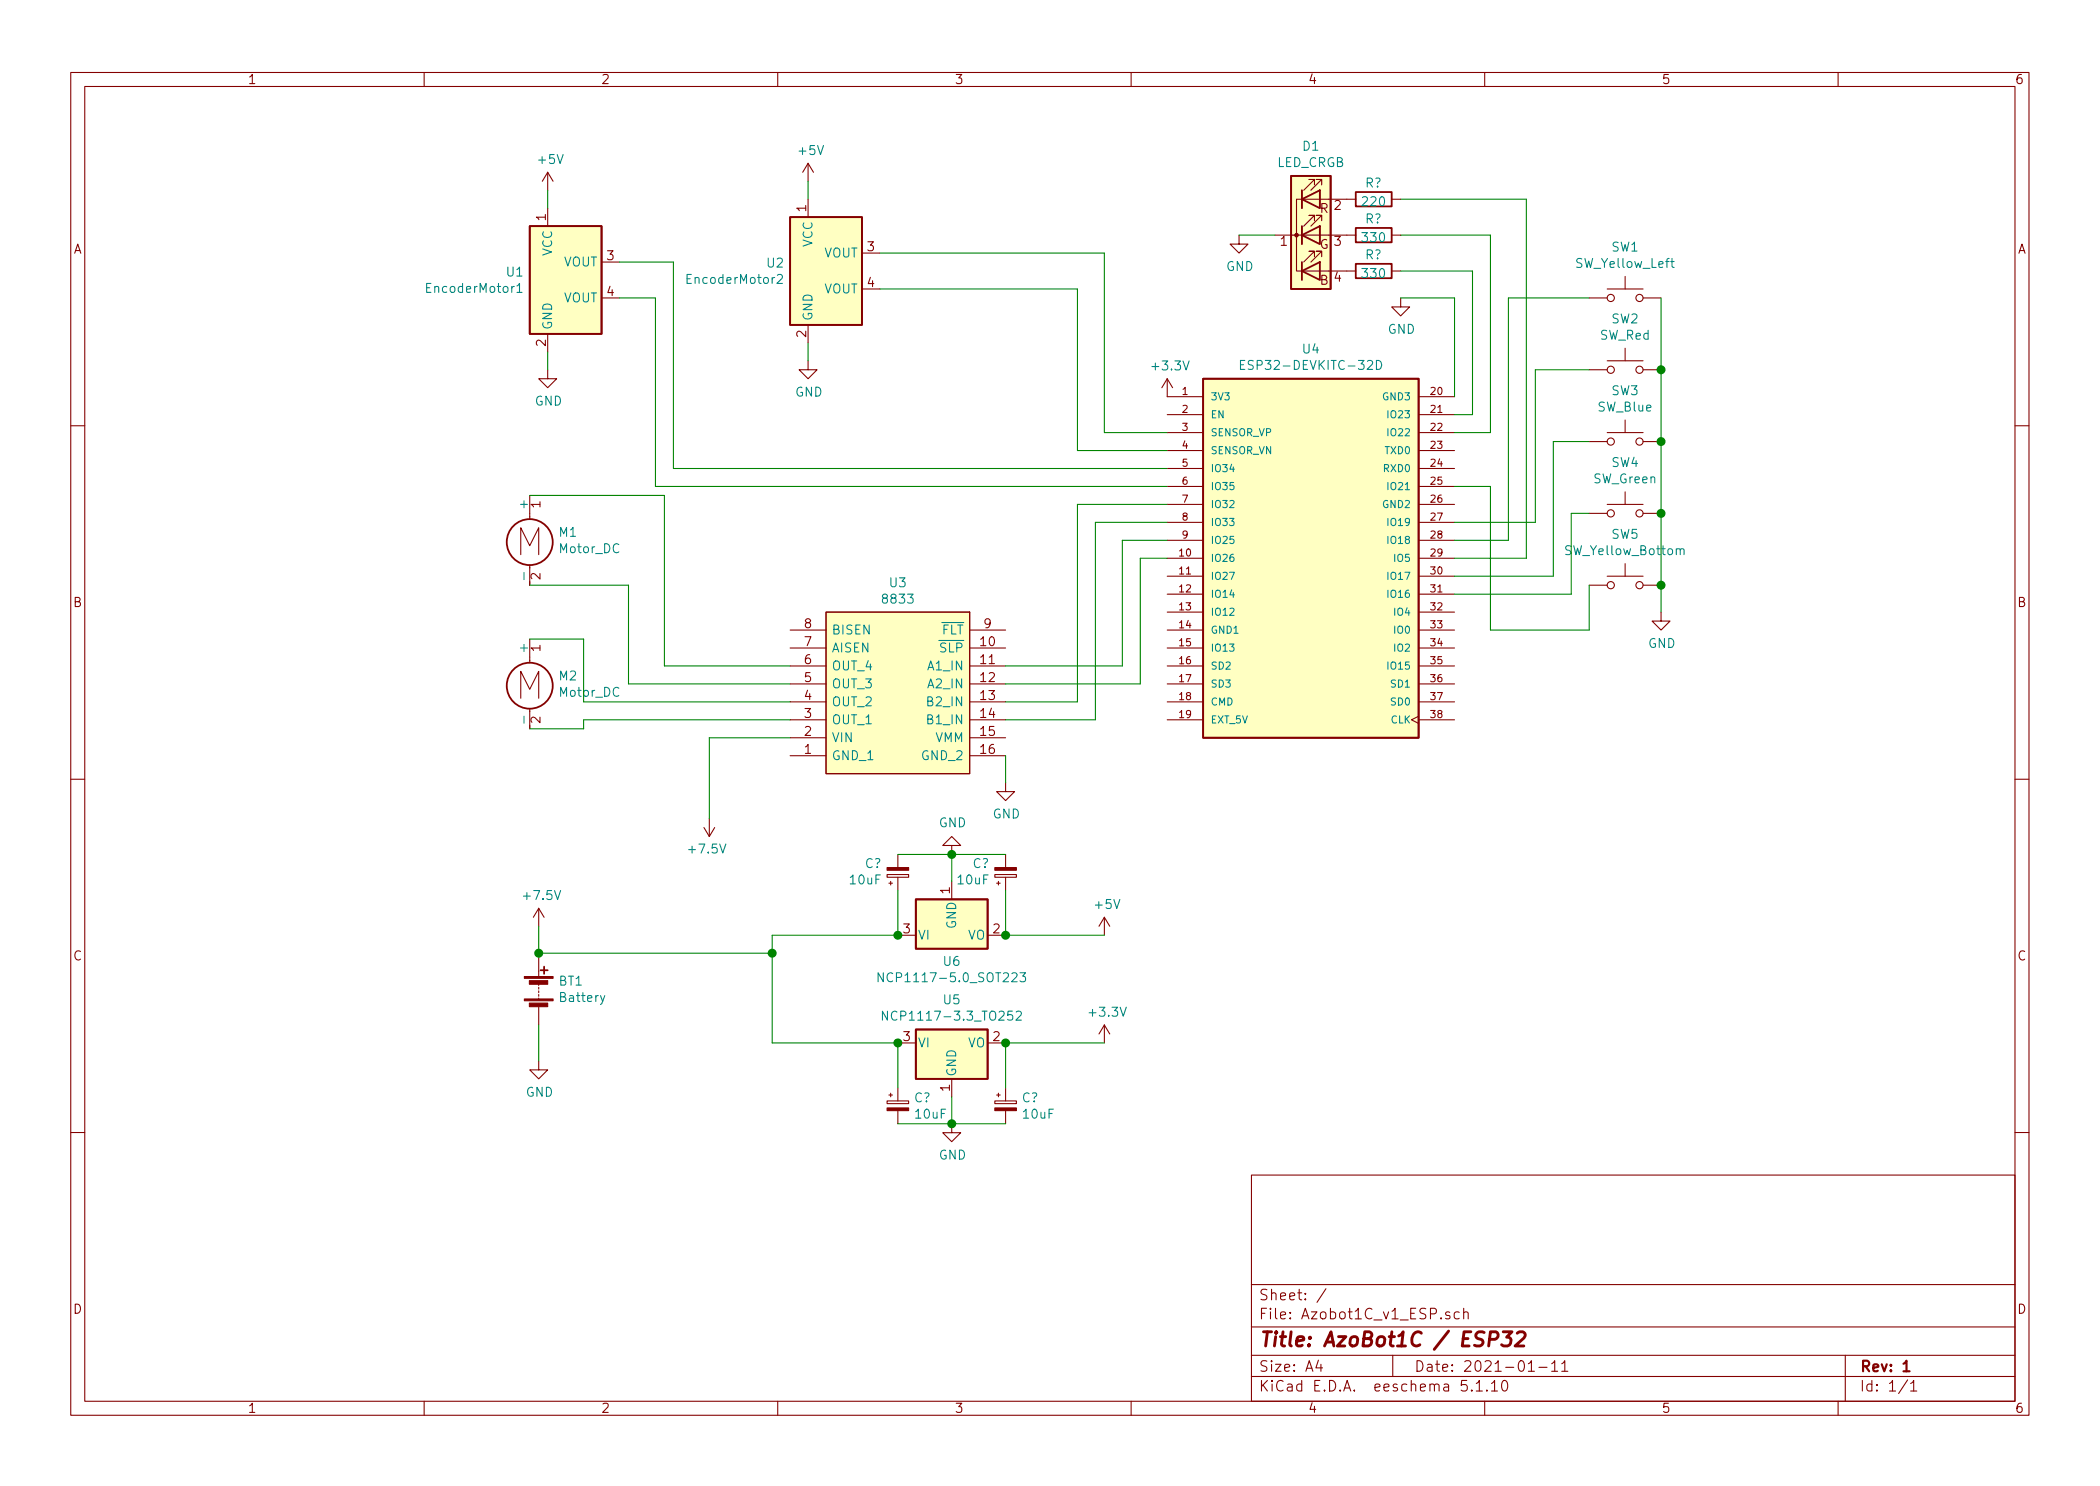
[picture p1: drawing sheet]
<svg xmlns="http://www.w3.org/2000/svg" width="297mm" height="210mm" viewBox="0 0 297 210" stroke-linecap="round" stroke-linejoin="round" font-family="sans-serif">
<g fill="none" stroke="#840000" stroke-width=".15">
<path d="M10 10.3h277v189.9h-277zM12 12.2h273v186.1h-273zM60 10.3v1.9M110 10.3v1.9M160 10.3v1.9M210 10.3v1.9M260 10.3v1.9M77.5 24.4l-.8 1.2M77.5 24.4v2.5M77.5 29.5v2.5M77.5 24.4l.7 1.2M85.1 37.1h2.5"/>
<path d="M114.3 23.1l-.8 1.3M114.3 23.1v2.5M114.3 28.2v2.5M114.3 23.1l.8 1.3M121.9 35.8h2.6M175.3 33.3v1.2h1.2l-1.2 1.3-1.3-1.3h1.3M180.3 33.3h11.5M184.1 32v2.5M184.1 26.9v2.6M184.1 38.3h7.7M185.9 36.3v-.7h-.7h.7l-1.5 1.5M185.9 31.2v-.7h-.7h.7l-1.5 1.5"/>
<path d="M185.9 26.2v-.8h-.7h.7l-1.5 1.5M186.7 32v2.5zM186.7 32h.1M186.7 26.9v2.6zM186.7 26.9h.1M186.9 36.3v-.7h-.7h.7l-1.5 1.5M186.9 31.2v-.7h-.7h.7l-1.5 1.5M186.9 26.2v-.8h-.7h.7l-1.5 1.5M191.8 28.2h-8.4v10.1h1M196.8 38.3h1.3M196.8 33.3h1.3M196.8 28.2h1.3"/>
<path d="M229.9 39.1v1.8M77.5 52.3v1.3h1.2l-1.2 1.3-1.3-1.3h1.3M77.5 47.2v2.6M85.1 42.2h2.5M114.3 51v1.3h1.3l-1.3 1.3-1.3-1.3h1.3M114.3 46v2.5M121.9 40.9h2.6M165.1 53.6v2.5h5.1M165.1 58.7h5.1M165.1 53.6l-.8 1.3M165.1 53.6l.8 1.3M198.1 42.2v1.2h1.3l-1.3 1.3-1.3-1.3h1.3"/>
<path d="M200.7 56.1h5M200.7 58.7h5M224.8 42.2h2.5M224.8 52.3h2.5M227.3 51h5.1M227.3 40.9h5.1M229.9 49.3v1.7M229.9 59.4v1.8M232.4 42.2h2.5M232.4 52.3h2.5M10 60.2h2M73.7 78.5v-3.8l1.2 2.5 1.3-2.5v3.8"/>
<path d="M74.9 70.1v3.4M74.9 80v2.8M165.1 61.2h5.1M165.1 63.7h5.1M165.1 66.3h5.1M165.1 68.8h5.1M165.1 71.4h5.1M165.1 73.9h5.1M165.1 76.4h5.1M165.1 79h5.1M200.7 61.2h5M200.7 63.7h5"/>
<path d="M200.7 66.3h5M200.7 68.8h5M200.7 71.4h5M200.7 73.9h5M200.7 76.4h5M200.7 79h5M224.8 62.5h2.5M224.8 72.6h2.5M227.3 61.2h5.1M227.3 71.4h5.1M229.9 69.6v1.8M229.9 79.8v1.7"/>
<path d="M232.4 62.5h2.5M232.4 72.6h2.5M285 60.2h2M73.7 98.8v-3.8l1.2 2.5 1.3-2.5v3.8M74.9 90.4v3.4M111.8 91.7h5M111.8 94.2h5M111.8 96.8h5M111.8 99.3h5M111.8 89.1h5M116.8 86.6h20.4v22.9h-20.4zM137.2 91.7h5"/>
<path d="M137.2 94.2h5M137.2 96.8h5M137.2 99.3h5M137.2 89.1h5M165.1 91.7h5.1M165.1 94.2h5.1M165.1 96.8h5.1M165.1 99.3h5.1M165.1 89.1h5.1M165.1 81.5h5.1M165.1 84.1h5.1M165.1 86.6h5.1"/>
<path d="M200.7 91.7h5M200.7 94.2h5M200.7 96.8h5M200.7 99.3h5M200.7 89.1h5M200.7 81.5h5M200.7 84.1h5M200.7 86.6h5M224.8 82.8h2.5M227.3 81.5h5.1M232.4 82.8h2.5M234.9 86.6v1.3h1.3l-1.3 1.2-1.2-1.2h1.2"/>
<path d="M10 110.3h2M74.9 100.3v2.8M99.6 117.1l.7 1.3M100.3 115.8v2.6M101.1 117.1l-.8 1.3M111.8 106.9h5M111.8 101.8h5M111.8 104.4h5M134.6 119.6h-1.3l1.3-1.2 1.3 1.2h-1.3v1.3M137.2 106.9h5M137.2 101.8h5M137.2 104.4h5"/>
<path d="M142.2 110.7v1.3h1.3l-1.3 1.3-1.2-1.3h1.2M165.1 101.8h5.1M200.7 101.3l-1.1 .5 1.1 .6M200.7 101.8h5M285 110.3h2M76.2 128.5v2.6M76.2 134.9v3.3M76.2 139.2v.2M76.2 139.7v.2M76.2 128.5l-.8 1.3M76.2 128.5l.8 1.3M125.5 123.7h3v.4h-3z"/>
<path d="M125.7 125h.5M126 124.7v.5M127 132.3h2.5M127 120.9v1.9M127 124.1v1.9M134.6 124.7v2.5M139.7 132.3h2.5M140.7 123.7h3.1v.4h-3.1zM141 125h.5M141.2 124.7v.5M142.2 120.9v1.9M142.2 124.1v1.9"/>
<path d="M156.2 129.8l-.8 1.3M156.2 129.8v2.5M156.2 129.8l.8 1.3M76.2 150.1v1.3h1.3l-1.3 1.2-1.3-1.2h1.3M76.2 140.2v.3M76.2 140.7v.3M76.2 141.2v.3M76.2 142.5v2.5M125.5 155.8h3v.4h-3zM125.7 154.9h.5M126 154.7v.5M127 147.6h2.5"/>
<path d="M127 153.9v1.9M127 157.1v1.9M134.6 159v1.3h1.3l-1.3 1.2-1.3-1.2h1.3M134.6 152.6v2.6M139.7 147.6h2.5M140.7 155.8h3.1v.4h-3.1zM141 154.9h.5M141.2 154.7v.5M142.2 153.9v1.9M142.2 157.1v1.9M156.2 145v2.6M156.2 145l-.8 1.3"/>
<path d="M156.2 145l.8 1.3M10 160.2h2M177 166.3h108v32h-108zM285 160.2h2M60 198.3v1.9M110 198.3v1.9M160 198.3v1.9M177 194.8h108M177 191.8h108M177 187.8h108M177 181.8h108M186.5 192.5l-.4 1h1"/>
<path d="M186.8 193v1M187.6 182.3l-1.3 2M197 191.8v3M205.1 185.7l-.4-.1-.2 .3a.5 .5 0 0 0 .6 .3v.3l-.2 .1-.4-.1M206.4 185.7a.48 .48 0 0 0-.6 0l-.1 .2 .1 .6a.48 .48 0 0 0 .6 0M207 185.7a.39 .39 0 0 1 .7 .1v.8M207 185.1v1.5M208.2 196.7h.1l-.1 .1-.1-.1h.1v.1M208.8 195.8l.3-.3 .1-.2v1.5M208.8 196.8h.9M210 198.3v1.9M210.3 196.7h.1l-.1 .1v-.1v.1"/>
<path d="M211 195.8l.4-.5v1.5M211 196.8h.8M212.6 195.4a.36 .36 0 0 1 .6 .2 .77 .77 0 0 1-.4 1.2 1 1 0 0 1-.2-1.4zM216.2 193l.3-.2 .1-.3v1.5M216.2 194h.8M217.7 193.5h1.1M219.5 193l.4-.5v1.5M219.5 194h.8M220.9 193l.4-.5v1.5M220.9 194h.9M260 198.3v1.9M261 191.8v6.5"/>
<path d="M269.8 195.2l-1.2 2M270.3 195.8l.3-.3 .1-.2v1.5M270.3 196.8h.8"/>
<circle cx="227.8" cy="52.3" r=".51"/>
<circle cx="227.8" cy="42.2" r=".51"/>
<circle cx="231.9" cy="52.3" r=".51"/>
<circle cx="231.9" cy="42.2" r=".51"/>
<circle cx="227.8" cy="62.5" r=".51"/>
<circle cx="227.8" cy="72.6" r=".51"/>
<circle cx="231.9" cy="72.6" r=".51"/>
<circle cx="231.9" cy="62.5" r=".51"/>
<circle cx="227.8" cy="82.8" r=".51"/>
<circle cx="231.9" cy="82.8" r=".51"/>
</g>
<path d="M269.2 193l.5-.5v1.5M269.2 194h.9" fill="none" stroke="#840000" stroke-width=".3"/>
<path d="M210.7 189.5h.8a.56 .56 0 0 0 .4-.5 .56 .56 0 0 0-.3-.6h-.8l-.2 2M212.6 188.4h1.3l-.8 .8a.52 .52 0 0 1 .6 .4v.5l-.3 .2-.2 .1h-.5l-.3-.1M214.6 188.6l.3-.2h.5a.46 .46 0 0 1 .3 .6l-.1 .3-1.3 1.1h1.2" fill="none" stroke="#840000" stroke-width=".41"/>
<g fill="#ffffc2" stroke="#ffffc2" stroke-width=".14">
<path d="M116.8 86.6h20.4v22.9h-20.4z"/>
<path d="M170.2 53.6h30.5v50.8h-30.5z"/>
<path d="M182.6 24.9h5.6v16h-5.6z"/>
<path d="M74.9 32h10.2v15.2h-10.2z"/>
<path d="M111.8 30.7h10.1v15.3h-10.1z"/>
<path d="M129.5 145.7h10.2v6.9h-10.2z"/>
<path d="M129.5 127.2h10.2v7h-10.2z"/>
</g>
<g fill="none" stroke="#840000" stroke-width=".25">
<path d="M74.9 32h10.2v15.2h-10.2zM111.8 30.7h10.1v15.3h-10.1zM182.6 24.9h5.6v16h-5.6zM184.1 38.3l2.6-1.2v2.5zM184.1 33.3l2.6-1.3v2.5zM184.1 28.2l2.6-1.3v2.6zM184.1 26.9v2.6M184.1 32v2.5M184.1 37.1v2.5M191.8 27.2h5v2h-5zM191.8 32.3h5v2h-5zM191.8 37.3h5v2.1h-5z"/>
<path d="M170.2 53.6h30.5v50.8h-30.5zM76.5 137.3h1M77 136.8v1M129.5 127.2h10.2v7h-10.2zM129.5 145.7h10.2v6.9h-10.2z"/>
<circle cx="74.9" cy="76.7" r="3.3"/>
<circle cx="74.9" cy="97" r="3.3"/>
</g>
<g fill="none" stroke="#008484" stroke-width=".15">
<path d="M110 39l.1-.2h.3l.2 .2 .1 .2-.1 .2-.7 .7h.8M236.3 37h.5M236.5 36.6v1.1l.1 .1h.2M73.1 40.5l.4-.4v1.3M73.1 41.4h.7M175.5 51.6h.4M176.1 51h-.6v1.3h.6M194.7 51a.64 .64 0 0 1 .7 .6 .64 .64 0 0 1-.7 .7zM237.7 77.8a.31 .31 0 0 1 .5-.1v.8M124.9 137.6v1.3l-.7-1.3v1.3M144.3 137.6h.8l-.4 .5 .3 .1 .1 .5-.1 .2h-.5l-.2-.1M85.5 140.9l-.4 1.1-.2 .1"/>
<path d="M125.5 143.1v1.2l-.7-1.2v1.2M143.7 143.2l.2-.1h.3l.2 .1 .1 .2-.1 .2-.7 .7h.8"/>
</g>
<g fill="#840000" stroke="#840000" stroke-width=".15">
<path d="M125.5 156.8h3v.3h-3z"/>
<path d="M140.7 156.8h3.1v.3h-3.1z"/>
<path d="M125.5 122.8h3v.3h-3z"/>
<path d="M140.7 122.8h3.1v.3h-3.1z"/>
<path d="M74.2 141.3h4v.3h-4z"/>
<path d="M74.2 138.2h4v.2h-4z"/>
<path d="M74.9 141.9h2.6v.5h-2.6z"/>
<path d="M74.9 138.8h2.6v.5h-2.6z"/>
<circle cx="183.4" cy="33.3" r=".25"/>
</g>
<g fill="none" stroke="#008400" stroke-width=".15">
<path d="M77.5 26.9v2.6M87.6 37.1h7.6v29.2h69.9M114.3 25.6v2.6M124.5 35.8h31.7v25.4h8.9M175.3 33.3h5M198.1 28.2h17.8v50.8h-10.2M198.1 33.3h12.7v27.9h-5.1M198.1 38.3h10.2v20.4h-2.6M77.5 49.8v2.5M87.6 42.2h5.1v26.6h72.4M114.3 48.5v2.5M124.5 40.9h27.9v22.8h12.7"/>
<path d="M198.1 42.2h7.6v13.9M224.8 42.2h-11.4v34.2h-7.7M224.8 52.3h-7.6v21.6h-11.5M234.9 42.2v44.4M74.9 70.1h19.1v24.1h17.8M165.1 71.4h-12.7v27.9h-10.2M165.1 79h-3.8v17.8h-19.1M165.1 76.4h-6.4v17.8h-16.5M165.1 73.9h-10.2v27.9h-12.7M205.7 68.8h5.1v20.3h14v-6.3M224.8 72.6h-2.6v11.5h-16.5M224.8 62.5h-5.1v19h-14"/>
<path d="M74.9 90.4h7.6v8.9h29.3M74.9 82.8h14v14h22.9M111.8 101.8h-29.3v1.3h-7.6M111.8 104.4h-11.5v11.4M142.2 106.9v3.8M76.2 131.1v3.8h33M127 126v6.3h-17.8v15.3h17.8v6.3M127 120.9h15.2M134.6 120.9v3.8M142.2 126v6.3h14M76.2 145v5.1M127 159h15.2"/>
<path d="M134.6 155.2v3.8M156.2 147.6h-14v6.3"/>
</g>
<g fill="#008400" stroke="#008400" stroke-width=".25">
<circle cx="142.2" cy="132.3" r=".51"/>
<circle cx="235" cy="82.8" r=".51"/>
<circle cx="142.2" cy="147.6" r=".51"/>
<circle cx="134.6" cy="120.9" r=".51"/>
<circle cx="235" cy="72.6" r=".51"/>
<circle cx="127" cy="132.3" r=".51"/>
<circle cx="134.6" cy="159" r=".51"/>
<circle cx="235" cy="62.5" r=".51"/>
<circle cx="76.2" cy="134.9" r=".51"/>
<circle cx="235" cy="52.3" r=".51"/>
<circle cx="109.2" cy="134.9" r=".51"/>
<circle cx="127" cy="147.6" r=".51"/>
</g>
<text font-size="2.8" fill="#840000" x="178" y="190.5">Title: AzoBot1C / ESP32</text>
<g font-size="2.1" fill="#840000">
<text x="178" y="184">Sheet: /</text>
<text x="178" y="186.7">File: Azobot1C_v1_ESP.sch</text>
<text x="178" y="196.9">KiCad E.D.A. eeschema 5.1.10</text>
<text x="178" y="194.1">Size: A4</text>
<text x="200" y="194.1">Date: 2021-01-11</text>
<text x="263" y="194.1">Rev: 1</text>
<text x="263" y="196.9">Id: 1/1</text>
</g>
<g font-size="1.8" fill="#840000">
<text x="35" y="11.9">1</text>
<text x="85" y="11.9">2</text>
<text x="135" y="11.9">3</text>
<text x="185" y="11.9">4</text>
<text x="235" y="11.9">5</text>
<text x="285" y="11.9">6</text>
<text x="114" y="29.9" transform="rotate(-90 114 29.9)">1</text>
<text x="188.7" y="29.7">2</text>
<text x="10.4" y="35.9">A</text>
<text x="77.2" y="31.2" transform="rotate(-90 77.2 31.2)">1</text>
<text x="122.7" y="35.6">3</text>
<text x="181.1" y="34.8">1</text>
<text x="186.6" y="35.2">G</text>
<text x="186.7" y="30.1">R</text>
<text x="188.7" y="34.8">3</text>
<text x="285.4" y="35.9">A</text>
<text x="85.9" y="36.8">3</text>
<text x="85.9" y="41.9">4</text>
<text x="122.7" y="40.6">4</text>
<text x="186.7" y="40.3">B</text>
<text x="188.7" y="39.9">4</text>
<text x="114" y="47.7" transform="rotate(-90 114 47.7)">2</text>
<text x="77.2" y="49" transform="rotate(-90 77.2 49)">2</text>
<text x="76.5" y="71.9" transform="rotate(-90 76.5 71.9)">1</text>
<text x="76.5" y="82" transform="rotate(-90 76.5 82)">2</text>
<text x="10.4" y="85.9">B</text>
<text x="113.8" y="88.9">8</text>
<text x="139.2" y="88.9">9</text>
<text x="285.4" y="85.9">B</text>
<text x="76.5" y="92.2" transform="rotate(-90 76.5 92.2)">1</text>
<text x="113.8" y="94">6</text>
<text x="113.8" y="91.4">7</text>
<text x="138.7" y="91.4">10</text>
<text x="138.7" y="94">11</text>
<text x="113.8" y="101.6">3</text>
<text x="113.8" y="99.1">4</text>
<text x="113.8" y="96.5">5</text>
<text x="138.7" y="96.5">12</text>
<text x="138.7" y="99.1">13</text>
<text x="138.7" y="101.6">14</text>
<text x="76.5" y="102.3" transform="rotate(-90 76.5 102.3)">2</text>
<text x="113.8" y="106.7">1</text>
<text x="113.8" y="104.1">2</text>
<text x="138.7" y="104.1">15</text>
<text x="138.7" y="106.7">16</text>
<text x="134.4" y="126.5" transform="rotate(-90 134.4 126.5)">1</text>
<text x="10.4" y="135.9">C</text>
<text x="127.8" y="132.1">3</text>
<text x="140.5" y="132.1">2</text>
<text x="285.4" y="135.9">C</text>
<text x="127.8" y="147.3">3</text>
<text x="140.5" y="147.3">2</text>
<text x="134.4" y="154.4" transform="rotate(-90 134.4 154.4)">1</text>
<text x="10.4" y="185.9">D</text>
<text x="285.4" y="185.9">D</text>
<text x="35" y="199.9">1</text>
<text x="85" y="199.9">2</text>
<text x="135" y="199.9">3</text>
<text x="185" y="199.9">4</text>
<text x="235" y="199.9">5</text>
<text x="285" y="199.9">6</text>
</g>
<g font-size="1.8" fill="#008484">
<text x="76.3" y="23.2">+5V</text>
<text x="113.1" y="21.9">+5V</text>
<text x="180.6" y="23.6">LED_CRGB</text>
<text x="184.3" y="21.3">D1</text>
<text x="192.8" y="29.2">220</text>
<text x="193.1" y="26.5">R?</text>
<text x="114.9" y="35" transform="rotate(-90 114.9 35)">VCC</text>
<text x="192.8" y="34.3">330</text>
<text x="193.1" y="31.6">R?</text>
<text x="228" y="35.6">SW1</text>
<text x="60.6" y="41.4">EncoderMotor1</text>
<text x="71.7" y="39.1">U1</text>
<text x="78.1" y="36.2" transform="rotate(-90 78.1 36.2)">VCC</text>
<text x="79.7" y="37.7">VOUT</text>
<text x="97.4" y="40.2">EncoderMotor2</text>
<text x="108.5" y="37.9">U2</text>
<text x="116.5" y="36.4">VOUT</text>
<text x="116.5" y="41.5">VOUT</text>
<text x="173.4" y="38.3">GND</text>
<text x="192.8" y="39.3">330</text>
<text x="193.1" y="36.7">R?</text>
<text x="223" y="37.9">SW_Yellow_Left</text>
<text x="78.1" y="46.7" transform="rotate(-90 78.1 46.7)">GND</text>
<text x="79.7" y="42.8">VOUT</text>
<text x="114.9" y="45.5" transform="rotate(-90 114.9 45.5)">GND</text>
<text x="196.3" y="47.2">GND</text>
<text x="228" y="45.8">SW2</text>
<text x="163.1" y="52.4">+3.3V</text>
<text x="176.6" y="52.3">ESP32-DEVKITC-32D</text>
<text x="184.3" y="50">U4</text>
<text x="226.3" y="48.1">SW_Red</text>
<text x="75.6" y="57.4">GND</text>
<text x="112.5" y="56.1">GND</text>
<text x="226" y="58.2">SW_Blue</text>
<text x="228" y="55.9">SW3</text>
<text x="74.7" y="71.9" transform="rotate(-90 74.7 71.9)">+</text>
<text x="225.4" y="68.4">SW_Green</text>
<text x="228" y="66.1">SW4</text>
<text x="79.1" y="76">M1</text>
<text x="228" y="76.2">SW5</text>
<text x="74.7" y="81.8" transform="rotate(-90 74.7 81.8)">-</text>
<text x="79.2" y="78.3">Motor_DC</text>
<text x="125.9" y="83.1">U3</text>
<text x="221.6" y="78.6">SW_Yellow_Bottom</text>
<text x="117.6" y="89.8">BISEN</text>
<text x="125" y="85.4">8833</text>
<text x="133.1" y="89.8">FLT</text>
<text x="74.7" y="92.2" transform="rotate(-90 74.7 92.2)">+</text>
<text x="117.6" y="94.9">OUT_4</text>
<text x="117.6" y="92.3">AISEN</text>
<text x="131.4" y="94.9">A1_IN</text>
<text x="133" y="92.3">SLP</text>
<text x="233.1" y="91.7">GND</text>
<text x="79.1" y="96.3">M2</text>
<text x="79.2" y="98.6">Motor_DC</text>
<text x="117.6" y="99.9">OUT_2</text>
<text x="117.6" y="97.4">OUT_3</text>
<text x="131.4" y="97.4">A2_IN</text>
<text x="131.4" y="99.9">B2_IN</text>
<text x="74.7" y="102.1" transform="rotate(-90 74.7 102.1)">-</text>
<text x="117.6" y="107.6">GND_1</text>
<text x="117.6" y="105">VIN</text>
<text x="117.6" y="102.5">OUT_1</text>
<text x="130.5" y="107.6">GND_2</text>
<text x="131.4" y="102.5">B1_IN</text>
<text x="132.3" y="105">VMM</text>
<text x="132.8" y="117.1">GND</text>
<text x="140.4" y="115.8">GND</text>
<text x="97.6" y="120.8">+7.5V</text>
<text x="120.3" y="125.1">10uF</text>
<text x="122.4" y="122.8">C?</text>
<text x="135.6" y="125.1">10uF</text>
<text x="137.6" y="122.8">C?</text>
<text x="74.2" y="127.3">+7.5V</text>
<text x="135.3" y="131.4" transform="rotate(-90 135.3 131.4)">GND</text>
<text x="155" y="128.6">+5V</text>
<text x="129.8" y="133">VI</text>
<text x="133.5" y="136.7">U6</text>
<text x="136.9" y="133">VO</text>
<text x="79.1" y="139.5">BT1</text>
<text x="79.3" y="141.8">Battery</text>
<text x="125.5" y="139">NCP1117-5.0_SOT223</text>
<text x="133.5" y="142.1">U5</text>
<text x="154.3" y="143.9">+3.3V</text>
<text x="126.1" y="144.4">NCP1117-3.3_TO252</text>
<text x="129.8" y="148.2">VI</text>
<text x="136.9" y="148.2">VO</text>
<text x="74.4" y="155.2">GND</text>
<text x="129.3" y="156">C?</text>
<text x="135.3" y="152.4" transform="rotate(-90 135.3 152.4)">GND</text>
<text x="144.6" y="156">C?</text>
<text x="129.6" y="158.3">10uF</text>
<text x="144.8" y="158.3">10uF</text>
<text x="132.8" y="164.1">GND</text>
</g>
<g font-size="1.4" fill="#840000">
<text x="167.3" y="55.9">1</text>
<text x="167.3" y="58.4">2</text>
<text x="202.4" y="58.4">21</text>
<text x="202.4" y="55.9">20</text>
<text x="167.3" y="61">3</text>
<text x="167.3" y="63.5">4</text>
<text x="202.4" y="63.5">23</text>
<text x="202.4" y="61">22</text>
<text x="167.3" y="66">5</text>
<text x="167.3" y="68.6">6</text>
<text x="167.3" y="71.1">7</text>
<text x="202.4" y="71.1">26</text>
<text x="202.4" y="68.6">25</text>
<text x="202.4" y="66">24</text>
<text x="167.3" y="73.7">8</text>
<text x="167.3" y="76.2">9</text>
<text x="202.4" y="76.2">28</text>
<text x="202.4" y="73.7">27</text>
<text x="166.9" y="78.7">10</text>
<text x="166.9" y="81.3">11</text>
<text x="166.9" y="83.8">12</text>
<text x="202.4" y="83.8">31</text>
<text x="202.4" y="81.3">30</text>
<text x="202.4" y="78.7">29</text>
<text x="166.9" y="86.4">13</text>
<text x="166.9" y="88.9">14</text>
<text x="202.4" y="88.9">33</text>
<text x="202.4" y="86.4">32</text>
<text x="166.9" y="91.4">15</text>
<text x="166.9" y="94">16</text>
<text x="202.4" y="94">35</text>
<text x="202.4" y="91.4">34</text>
<text x="166.9" y="96.5">17</text>
<text x="166.9" y="99.1">18</text>
<text x="166.9" y="101.6">19</text>
<text x="202.4" y="101.6">38</text>
<text x="202.4" y="99.1">37</text>
<text x="202.4" y="96.5">36</text>
</g>
<g font-size="1.4" fill="#008484">
<text x="171.2" y="56.6">3V3</text>
<text x="171.2" y="59.2">EN</text>
<text x="195.7" y="56.6">GND3</text>
<text x="196.6" y="59.2">IO23</text>
<text x="171.2" y="61.7">SENSOR_VP</text>
<text x="171.2" y="64.3">SENSOR_VN</text>
<text x="196" y="64.3">TXD0</text>
<text x="196.6" y="61.7">IO22</text>
<text x="171.2" y="66.8">IO34</text>
<text x="171.2" y="69.3">IO35</text>
<text x="171.2" y="71.9">IO32</text>
<text x="195.7" y="71.9">GND2</text>
<text x="195.9" y="66.8">RXD0</text>
<text x="196.6" y="69.3">IO21</text>
<text x="171.2" y="74.4">IO33</text>
<text x="171.2" y="77">IO25</text>
<text x="196.6" y="77">IO18</text>
<text x="196.6" y="74.4">IO19</text>
<text x="171.2" y="79.5">IO26</text>
<text x="171.2" y="82">IO27</text>
<text x="196.6" y="82">IO17</text>
<text x="197.4" y="79.5">IO5</text>
<text x="171.2" y="84.6">IO14</text>
<text x="171.2" y="87.1">IO12</text>
<text x="171.2" y="89.7">GND1</text>
<text x="196.6" y="84.6">IO16</text>
<text x="197.4" y="89.7">IO0</text>
<text x="197.4" y="87.1">IO4</text>
<text x="171.2" y="92.2">IO13</text>
<text x="171.2" y="94.7">SD2</text>
<text x="196.6" y="94.7">IO15</text>
<text x="197.4" y="92.2">IO2</text>
<text x="171.2" y="97.3">SD3</text>
<text x="171.2" y="99.8">CMD</text>
<text x="196.9" y="99.8">SD0</text>
<text x="196.9" y="97.3">SD1</text>
<text x="171.2" y="102.4">EXT_5V</text>
<text x="196.7" y="102.4">CLK</text>
</g>
</svg>
